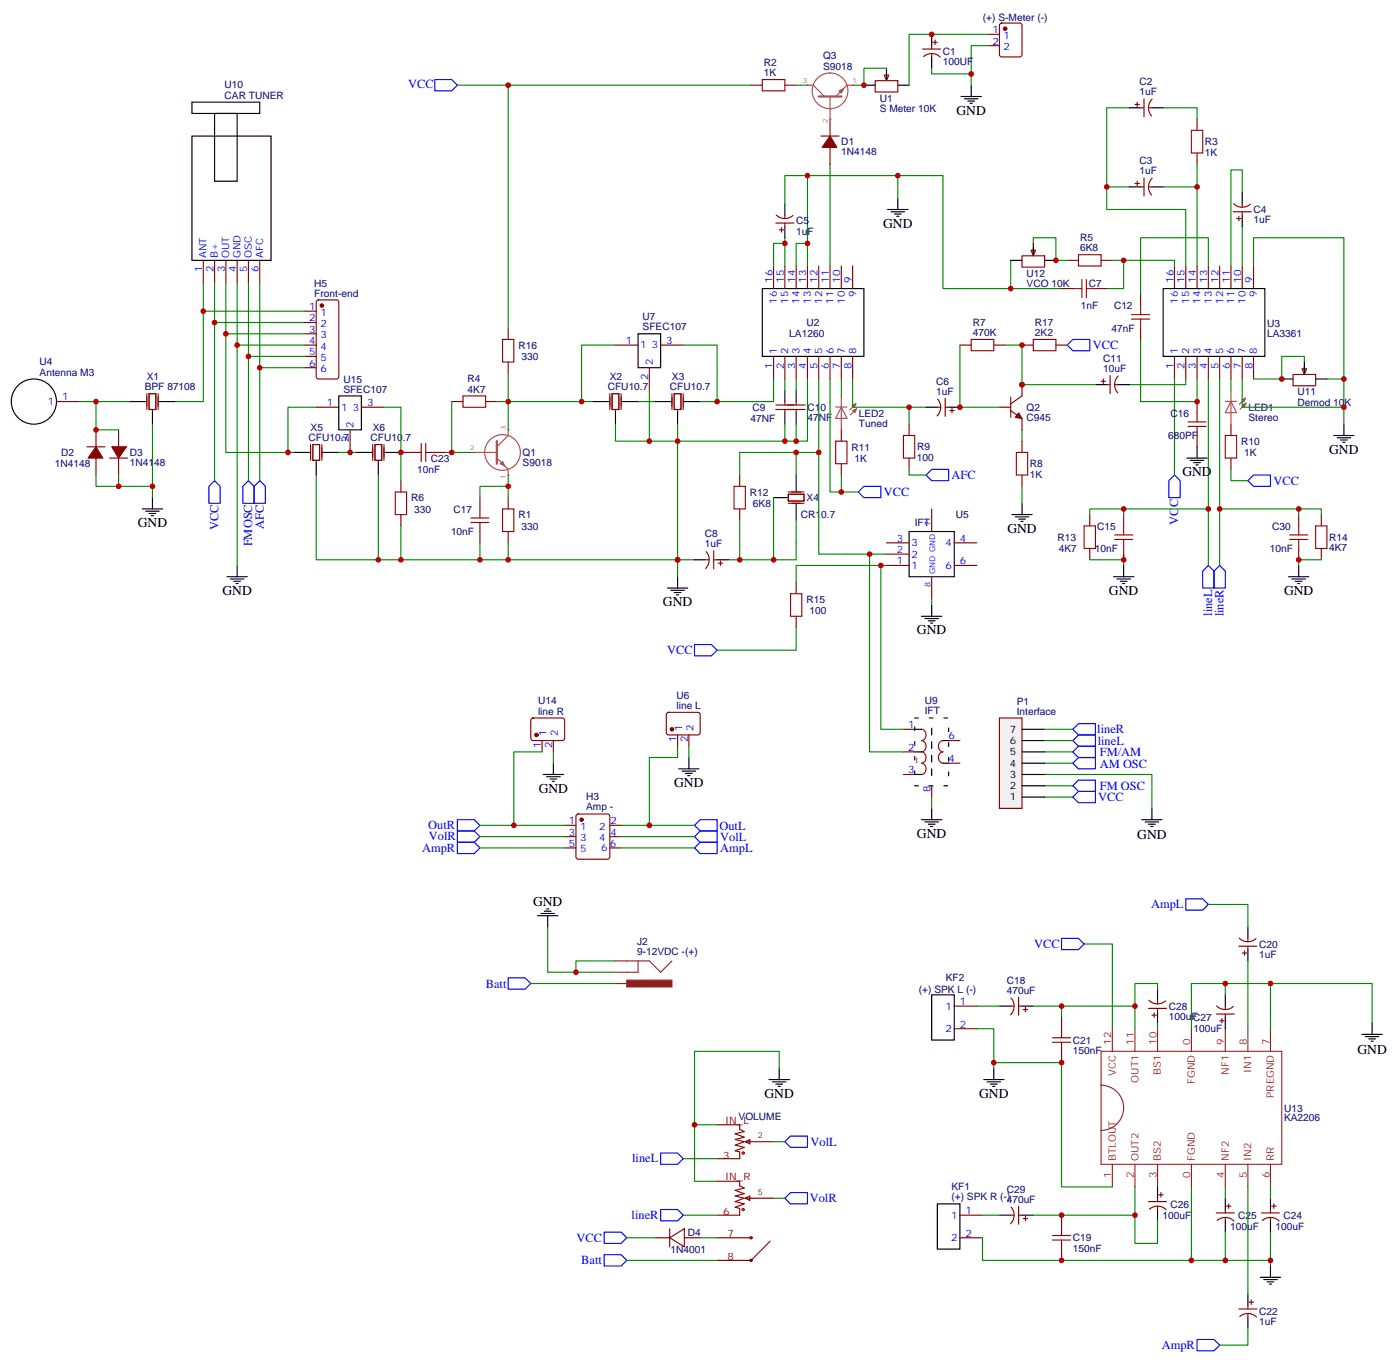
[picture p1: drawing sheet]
<svg xmlns="http://www.w3.org/2000/svg" width="437mm" height="426mm" viewBox="0 0 437 426" stroke-linecap="round" stroke-linejoin="round" font-family="sans-serif">
<g fill="none" stroke="#870000" stroke-width=".35">
<path d="M288.2 15.3h5.7M288.5 17.7a3.8 3.8 0 0 1 5.2 .2M291 14.3v1M291 16.7v1.1M291.4 13.2h1.4M292.1 12.5v1.4M308.7 10.7h3.5M308.7 14.3h3.5M312.4 7.4l.5-.2h5.7l.6 .4 .1 9.5-.5 .6-5.9 .1-.6-.5-.1-9.4zM234.6 26.6h3.5M245.2 26.6h3.5M259.3 37.2v5.3"/>
<path d="M373.9 37.2v3.5M256.5 42.5h5.6M259.3 46v5.3M373.9 47.8v3.5M63.5 81.3v7M67 81.3v7M70.6 81.3v7M74.1 81.3v7M77.6 81.3v7M81.1 81.3v7M95.2 97.2h3.6M99 93.8l.5-.2h5.6l.7 .5v23.5l-.4 .7h-5.9l-.7-.4v-23.6z"/>
<path d="M241.7 83v7.1M245.2 83v7.1M248.7 83v7.1M252.2 83v7.1M255.8 83v7.1M259.3 83v7.1M262.8 83v7.1M266.3 83v7.1M333.4 81.3h3.5M344 81.3h3.5M366.9 83v7.1M370.4 83v7.1"/>
<path d="M373.9 83v7.1M377.5 83v7.1M381 83v7.1M384.5 83v7.1M388.1 83v7.1M391.6 83v7.1M95.2 107.7h3.6M95.2 100.7h3.6M95.2 104.2h3.6M95.2 111.3h3.6M95.2 114.8h3.6M192.3 107.7h7"/>
<path d="M202.8 114.8v7M206.4 107.7h7M241.7 111.3v7M245.2 111.3v7M248.7 111.3v7M252.2 111.3v7M255.8 111.3v7M259.3 111.3v7M262.8 111.3v7M266.3 111.3v7M366.9 111.3v7M370.4 111.3v7"/>
<path d="M373.9 111.3v7M377.5 111.3v7M381 111.3v7M384.5 111.3v7M388.1 111.3v7M391.6 111.3v7M17.6 125.4h7.1M27.2 139.5h5.6M30 134.2v5.3M37 134.2v5.3M242.4 127.8h9.1M242.4 126.4h9.1"/>
<path d="M245.2 125.4v1M245.2 127.8v1.1M248.7 125.4v1M248.7 127.8v1.1M262.8 134.2v3.5M284 132.4v3.6M384.5 132.4v3.6M30 143v5.3M34.2 143h5.7M37 143v5.3M231.1 148.3v3.5M231.1 158.9v3.5"/>
<path d="M262.8 144.8v3.5M284 143v3.5M291 158.9v7M384.5 143v3.5M276.9 176.5h7.1M276.9 169.5h7.1M276.9 173h7.1M298.1 176.5h7.1M298.1 169.5h7.1M340.4 160.7v3.5M340.4 171.2v3.6M412.7 160.7v3.5"/>
<path d="M412.7 171.2v3.6M248.7 181.8v3.5M248.7 192.4v3.5M291 180.1v7M282.2 234.7h3.6M282.2 227.7h3.6M296.3 238.3h3.6M296.3 231.2h3.6M282.2 241.8h3.6M291 245.3v3.5M298.1 314.1h7.1M298.1 321.2h7.1"/>
<path d="M224 351.2h7.1v1.4l1.4 .7-2.8 .7 2.8 1-2.8 .7 2.8 .7-2.8 1.1 2.8 .7-2.8 1.1 1.4 .3v2.1h-7.1M232.8 356.4l1.4-.7v1.5zM232.8 356.4h8.9M224 368.8h7.1v1.4l1.4 .7-2.8 .7 2.8 1.1-2.8 .7 2.8 .7-2.8 1 2.8 .7-2.8 1.1 1.4 .4v2.1h-7.1M232.8 374.1l1.4-.7v1.4zM232.8 374.1h8.9M299.9 379.4h7M204.6 386.4h4.6M209.2 386.4l4.6-2.8v5.7zM209.2 383.6v5.7M213.8 386.4h4.9M224 386.4h10.6"/>
<path d="M240.6 387.5l-6 6h-10.6M299.9 386.4h7"/>
<circle cx="234.6" cy="393.5" r=".35"/>
<circle cx="234.6" cy="386.4" r=".35"/>
</g>
<g fill="none" stroke="#000" stroke-width=".35">
<path d="M291 10.7v3.6M291 17.8v3.5M60 31.9h21.1v3.5h-21.1zM67 35.4h7.1v21.2h-7.1zM300.2 30.1h6.4M301.3 30.8h4.2M302.3 31.5h2.1M303 32.2h.7M303.4 26.6v3.5M60 42.5h24.7v38.8h-24.7zM277.3 65.4h6.3M278.3 66.1h4.3"/>
<path d="M279.4 66.8h2.1M280.1 67.5h.7M280.5 61.9v3.5M238.1 90.1h31.8v21.2h-31.8zM363.4 90.1h31.7v21.2h-31.7zM199.3 104.2h7.1v10.6h-7.1zM40.6 125.4h5.3M47.6 128.2v4.2M49.4 125.4h5.3M185.2 125.4h5.3M192.3 128.2v4.2M194 125.4h5.3"/>
<path d="M204.6 125.4h5.3M211.7 128.2v4.2M213.4 125.4h5.3M245.2 121.8v3.6M245.2 128.9v3.5M248.7 121.8v3.6M248.7 128.9v3.5M416.6 136h6.4M417.7 136.7h4.2M418.7 137.4h2.2M419.5 138.1h.7M419.8 132.4v3.6"/>
<path d="M44.4 158.9h6.4M45.5 159.6h4.2M47.6 155.4v3.5M241.7 155.4h4.2M248.7 148.3v5.3M248.7 157.1v5.3M46.6 160.3h2.1M47.3 161h.7M74.1 176.5v3.6M284 165.9h14.1v14.2h-14.1zM351 176.5v3.6M405.7 176.5v3.6"/>
<path d="M70.9 180.1h6.4M72 180.8h4.2M73 181.5h2.1M73.7 182.2h.7M208.5 183.6h6.3M209.5 184.3h4.3M210.6 185h2.1M211.3 185.7h.7M211.7 180.1v3.5M287.9 192.4h6.3M288.9 193.1h4.3M290 193.8h2.1"/>
<path d="M290.7 194.5h.7M291 188.9v3.5M347.8 180.1h6.4M348.9 180.8h4.2M350 181.5h2.1M350.7 182.2h.7M402.5 180.1h6.4M403.6 180.8h4.2M404.6 181.5h2.2M405.3 182.2h.7M285.8 227.7h2.1M285.8 234.7h2.1"/>
<path d="M294.6 231.2h1.7M294.6 238.3h1.7M285.8 241.8h2.1M287.9 255.9h6.3M288.9 256.6h4.3M290 257.3h2.1M290.7 258h.7M291 252.4v3.5M356.7 255.9h6.3M357.7 256.6h4.2M358.8 257.3h2.1M359.5 258h.7"/>
<path d="M359.8 252.4v3.5M167.9 285.9h6.4M169 285.2h4.2M170 284.5h2.2M170.7 283.8h.7M171.1 285.9v3.5M291 310.6h7.1v14.1h-7.1zM240.2 337h6.4M241.3 337.7h4.2M242.4 338.5h2.1M243.1 339.2h.7M243.4 333.5v3.5"/>
<path d="M292.8 375.8h7.1v14.2h-7.1z"/>
<circle cx="10.6" cy="125.4" r="7.1"/>
</g>
<g fill="none" stroke="#00f" stroke-width=".35">
<path d="M135.8 24.8h5.3l1.8 1.8-1.8 1.8h-5.3zM65.3 151.8l1.7-1.7 1.8 1.7v5.3h-3.5zM77.6 150.1l1.8 1.7v5.3h-3.6v-5.3zM79.4 151.8l1.7-1.7 1.8 1.7v5.3h-3.5zM268.1 153.6l1.8-1.8h5.3v3.6h-5.3zM289.3 148.3l1.7-1.8h5.3v3.6h-5.3zM366.9 148.3l1.8 1.8v5.3h-3.6v-5.3zM389.8 150.1l1.8-1.8h5.3v3.5h-5.3zM377.5 176.5l1.7 1.8v5.3h-3.5v-5.3zM381 176.5l1.8 1.8v5.3h-3.6v-5.3zM217 201.2h5.2l1.8 1.8-1.8 1.8h-5.2zM335.1 238.3l1.8-1.8h5.3v3.5h-5.3z"/>
<path d="M335.1 234.7l1.8-1.7h5.3v3.5h-5.3zM335.1 248.8l1.8-1.7h5.3v3.5h-5.3zM335.1 245.3l1.8-1.7h5.3v3.5h-5.3zM158.7 305.3h5.3l1.8 1.8-1.8 1.7h-5.3zM206.4 360h5.3l1.7 1.7-1.7 1.8h-5.3zM245.2 356.4l1.7-1.7h5.3v3.5h-5.3zM206.4 377.6h5.3l1.7 1.8-1.7 1.7h-5.3zM246.9 372.3h5.3v3.5h-5.3l-1.7-1.7zM188.7 391.7h5.3l1.8 1.8-1.8 1.8h-5.3zM188.7 384.7h5.3l1.8 1.7-1.8 1.8h-5.3z"/>
</g>
<g fill="none" stroke="#a10000" stroke-width=".35">
<path d="M238.1 24.8h7.1v3.6h-7.1zM372.2 40.7h3.5v7.1h-3.5zM336.9 79.5h7.1v3.5h-7.1zM261.1 137.7h3.5v7.1h-3.5zM282.2 136h3.6v7h-3.6zM382.8 136h3.5v7h-3.5zM229.3 151.8h3.5v7.1h-3.5zM338.7 164.2h3.5v7h-3.5zM411 164.2h3.5v7h-3.5zM246.9 185.3h3.6v7.1h-3.6zM287.9 227.7a1.81 1.81 0 0 1 1.4 1.7 1.81 1.81 0 0 1-1.4 1.8 1.81 1.81 0 0 1 1.4 1.8 1.81 1.81 0 0 1-1.4 1.7 1.81 1.81 0 0 1 1.4 1.8 1.81 1.81 0 0 1-1.4 1.8 1.81 1.81 0 0 1 1.4 1.7 1.81 1.81 0 0 1-1.4 1.8M294.6 231.2a1.81 1.81 0 0 0-1.4 1.8 1.81 1.81 0 0 0 1.4 1.7 1.81 1.81 0 0 0-1.4 1.8 1.81 1.81 0 0 0 1.4 1.8"/>
<circle cx="232.1" cy="360" r=".35"/>
<circle cx="232.1" cy="377.6" r=".35"/>
</g>
<g fill="none" stroke="#008700" stroke-width=".35">
<path d="M308.7 14.3h-5.3v12.3M142.9 26.6h91.7M291 21.3v1.8h12.4M352.8 33.7h-7.1v24.6h7.1M363.4 33.7h10.5v3.5M252.2 54.8v28.2M259.3 51.3v31.7M280.5 54.8h14.1v35.3h37M345.7 58.3v7.1h24.7v17.6M363.4 58.3h10.5v24.7M373.9 51.3v7M245.2 76h-3.5v7"/>
<path d="M245.2 74.2v8.8M252.2 76h-3.5v7M280.5 61.9v-7.1h-35.3v8.8M322.8 76v-1.8h7v7.1h3.6M388.1 60.1v-7h-3.6v29.9M388.1 70.7v12.3M63.5 88.3v37.1h-8.8M67 88.3v12.4M315.7 81.3v8.8M347.5 81.3h19.4v1.7M351 81.3v8.8h-5.3M377.5 83v-8.8h-21.2v17.7"/>
<path d="M391.6 83v-8.8h28.2v52.9M95.2 100.7h-28.2v49.4M192.3 107.7h-10.6v17.7h3.5M213.4 107.7h10.6v17.7M241.7 118.3v7.1h-23M245.2 118.3v3.5M248.7 118.3v3.5M252.2 118.3v19.4h-3.5M255.8 118.3v54.7h21.1M259.3 118.3v35.3h8.8M262.8 118.3v5.3M266.3 118.3v8.8h23"/>
<path d="M356.3 106v19.4h17.6v-7.1M366.9 118.3v30M370.4 118.3v1.8h-17.6M377.5 118.3v58.2M381 118.3v58.2M384.5 118.3v3.5M388.1 118.3v8.8h31.7v5.3M407.5 113v-1.7h-7.1v7h-8.8M414.5 118.3h5.3M24.7 125.4h15.9M30 125.4v8.8h7M47.6 132.4v23"/>
<path d="M192.3 132.4v5.3h56.4v-5.3M199.3 125.4h5.3M202.8 121.8v15.9M211.7 132.4v47.7M245.2 132.4v5.3M284 127.1v5.3M30 148.3v3.5h17.6M37 148.3v3.5M248.7 141.3v7M255.8 141.3h-24.7v7M284 146.5v1.8h5.3M377.5 158.9h-37.1v1.8"/>
<path d="M381 158.9h31.7v1.8M384.5 146.5v3.6h5.3M211.7 174.8h5.3M227.5 174.8h3.6M231.1 162.4v12.4h17.6v-12.4M276.9 176.5h-28.2v5.3M340.4 174.8h10.6M351 173v3.5M412.7 174.8h-7v1.7M248.7 195.9v7.1h-24.7M291 187.1v1.8M326.3 238.3h8.8"/>
<path d="M326.3 234.7h8.8M291 248.8v3.6M326.3 241.8h33.5v10.6M326.3 248.8h8.8M326.3 245.3h8.8M171.1 289.4v14.1h21.2M165.8 307.1h26.5M192.3 300h-12.4v3.5M241.7 356.4h3.5M241.7 374.1h3.5M195.8 393.5h28.2"/>
</g>
<path d="M45.9 122.9v4.9M46.6 122.9h2.1v4.9h-2.1zM49.4 122.9v4.9M190.5 122.9v4.9M191.2 122.9h2.1v4.9h-2.1zM194 122.9v4.9M209.9 122.9v4.9M210.6 122.9h2.1v4.9h-2.1zM213.4 122.9v4.9M246.2 154.3h5v2.1h-5zM246.2 153.6h5M246.2 157.1h5" fill="none" stroke="#871200" stroke-width=".35"/>
<path d="M261.1 127.1h3.5M262.8 127.1l1.8 3.5h-3.5zM262.8 123.6v7M262.8 130.7v3.5M267.4 126l-1.9 2M267.6 127.6l-2 2M382.8 125.3h3.5M384.5 125.3l1.8 3.5h-3.5zM384.5 121.8v7M384.5 129v3.4M389.1 124.3l-1.9 1.9M389.3 125.8l-2 2" fill="none" stroke="#a64a4a" stroke-width=".35"/>
<g fill="#a64a4a" stroke="#a64a4a" stroke-width=".31">
<path d="M266.3 128.1l1.3-.5-.5 1.2z"/>
<path d="M266.2 126.6l1.2-.6-.5 1.3z"/>
<path d="M388.1 126.4l1.2-.6-.5 1.3z"/>
<path d="M387.9 124.8l1.2-.5-.5 1.2z"/>
</g>
<g fill="#870000" stroke="#870000" stroke-width=".35">
<path d="M259.3 42.5l2.1 3.5h-4.6z"/>
<path d="M30 139.5l2.1 3.5h-4.6z"/>
<path d="M34.9 139.5h4.6l-2.5 3.5z"/>
<circle cx="314" cy="9" r=".53"/>
<circle cx="100.5" cy="95.4" r=".53"/>
</g>
<path d="M192.3 300h10.5l3.6 3.5 3.5-3.5M192.3 307.1h3.5M199.3 300v3.5h-7" fill="none" stroke="#8c2424" stroke-width=".35"/>
<path d="M195.8 306h14.1v2.1h-14.1z" fill="#8c2424" stroke="#8c2424" stroke-width=".35"/>
<path d="M291 227.3v15.9" fill="none" stroke="#000" stroke-width=".35" stroke-dasharray="2.1 2.1"/>
<path d="M285.8 224.2h10.5v21.1h-10.5z" fill="none" stroke="#000" stroke-width=".35" stroke-dasharray="1.1 3.5"/>
<path d="M276.2 23.4h1.4l-.7 1.8z" fill="#f0f0f0" stroke="#870000" stroke-width=".35"/>
<path d="M273.4 25.2h7.1v3.5h-7.1zM276.9 22.7v1.8" fill="none" stroke="#870000" stroke-width=".35"/>
<path d="M269.9 26.6h3.5M276.9 21.3v3.5M280.5 26.6h3.5" fill="none" stroke="#000" stroke-width=".35"/>
<path d="M308.7 10.7h-24.7v15.9M276.9 21.3h-7v5.3h-3.6" fill="none" stroke="#008700" stroke-width=".35"/>
<path d="M406.8 115.1h1.4l-.7 1.8z" fill="#f0f0f0" stroke="#870000" stroke-width=".35"/>
<path d="M403.9 116.9h7.1v3.5h-7.1zM407.5 114.4v1.8" fill="none" stroke="#870000" stroke-width=".35"/>
<path d="M400.4 118.3h3.5M407.5 113v3.6M411 118.3h3.5" fill="none" stroke="#000" stroke-width=".35"/>
<path d="M322.1 78.1h1.4l-.7 1.8z" fill="#f0f0f0" stroke="#870000" stroke-width=".35"/>
<path d="M319.3 79.9h7v3.5h-7zM322.8 77.4v1.8" fill="none" stroke="#870000" stroke-width=".35"/>
<path d="M322.8 76v3.5M315.7 81.3h3.6M326.3 81.3h3.5" fill="none" stroke="#000" stroke-width=".35"/>
<path d="M255.8 30.1h7" fill="none" stroke="#a64a4a" stroke-width=".71"/>
<g fill="none" stroke="#a64a4a" stroke-width=".35">
<path d="M252.2 26.6h1.8l3.5 3.5M259.3 30.1v7.1M266.3 26.6h-1.7l-3.5 3.5"/>
<circle cx="259.3" cy="28.4" r="5.6"/>
</g>
<g fill="#a64a4a">
<circle cx="259.3" cy="37.2" r=".18"/>
<circle cx="266.3" cy="26.6" r=".18"/>
<circle cx="252.2" cy="26.6" r=".18"/>
</g>
<path d="M262.1 28.4l1.4-.7-.7 1.4z" fill="#a64a4a" stroke="#a64a4a" stroke-width=".35"/>
<g fill="none" stroke="#008700" stroke-width=".35">
<path d="M248.7 26.6h3.5M77.6 88.3v61.8M81.1 88.3v61.8M351 158.9v1.8M405.7 158.9v1.8M169.3 234.7h-8.8v23M172.9 234.7v3.6M211.7 233v3.5h-8.9v21.2h14.2M215.2 233v3.5M149.9 257.7h26.5M194 257.7h8.8M149.9 261.2h26.5"/>
<path d="M149.9 264.7h26.5M194 261.2h23M194 264.7h23M338.7 294.7h8.8v26.5M377.5 282.4h12.3v7M305.2 314.1h7M322.8 314.1h31.7M331.6 314.1v3.5M361.6 308.8v-1.7h-7.1v14.1M361.6 319.4v1.8M382.8 307.1v3.5M389.8 300v21.2"/>
<path d="M396.9 307.1h-24.7v14.1M428.6 319.4v-12.3h-31.7v14.1M305.2 321.2h5.2v12.3M310.4 331.8h21.2v38.8h15.9M306.9 379.4h5.3M322.8 379.4h31.7M354.5 370.6v17.6h7.1v-7.1M372.2 370.6v22.9h24.7M382.8 370.6v3.5M389.8 370.6v33.5M396.9 370.6v3.5M195.8 386.4h8.8"/>
<path d="M218.7 386.4h5.3M306.9 386.4v7.1h65.3M382.8 384.7v8.8M396.9 384.7v10.6M389.8 414.7v5.2h-8.8"/>
</g>
<g fill="none" stroke="#8c2424" stroke-width=".35">
<path d="M344 338.8a7.1 7.1 0 0 1 7 7.1 7.1 7.1 0 0 1-7 7M344 328.2h56.4v35.3h-56.4zM347.5 321.2v7M354.5 321.2v7M361.6 321.2v7M372.2 321.2v7M382.8 321.2v7M389.8 321.2v7M396.9 321.2v7M347.5 363.5v7.1M354.5 363.5v7.1M361.6 363.5v7.1"/>
<path d="M372.2 363.5v7.1M382.8 363.5v7.1M389.8 363.5v7.1M396.9 363.5v7.1"/>
</g>
<g fill="none" stroke="#000" stroke-width=".35">
<path d="M352.8 33.7h3.5M359.8 33.7h3.6M352.8 58.3h3.5M359.8 58.3h3.6M245.2 63.6v3.6M245.2 70.7v3.5M388.1 60.1v3.5M388.1 67.2v3.5M373.9 139.5v3.5M370.8 143h6.3M371.8 143.7h4.3M372.9 144.4h2.1"/>
<path d="M373.6 145.1h.7M172.9 238.3v3.5M215.2 236.5v3.5M169.7 241.8h6.3M170.7 242.5h4.3M171.8 243.2h2.1M172.5 243.9h.7M212 240h6.4M213.1 240.7h4.2M214.1 241.4h2.2M214.8 242.1h.7M389.8 289.4v3.5"/>
<path d="M389.8 296.5v3.5M312.2 314.1h3.5M319.3 314.1h3.5M361.6 308.8v3.5M361.6 315.9v3.5M382.8 310.6v3.5M382.8 317.6v3.6M428.6 319.4v3.5M307.3 337h6.3M308.3 337.7h4.3M309.4 338.5h2.1M310.1 339.2h.7"/>
<path d="M310.4 333.5v3.5M425.4 322.9h6.4M426.5 323.6h4.2M427.6 324.3h2.1M428.3 325h.7M312.2 379.4h3.5M319.3 379.4h3.5M361.6 370.6v3.5M361.6 377.6v3.5M382.8 374.1v3.5M396.9 374.1v3.5M382.8 381.1v3.6"/>
<path d="M393.7 398.8h6.3M394.8 399.5h4.2M396.9 381.1v3.6M396.9 395.3v3.5M389.8 404.1v3.5M389.8 411.1v3.6M395.8 400.2h2.1M396.5 400.9h.7"/>
</g>
<path d="M142.9 255.9h5.3l1.7 1.8-1.7 1.7h-5.3zM142.9 259.4h5.3l1.7 1.8-1.7 1.8h-5.3zM217 257.7l1.7-1.8h5.3v3.5h-5.3zM218.7 259.4h5.3v3.6h-5.3l-1.7-1.8zM142.9 263h5.3l1.7 1.7-1.7 1.8h-5.3zM217 264.7l1.7-1.7h5.3v3.5h-5.3zM331.6 292.9h5.3l1.8 1.8-1.8 1.8h-5.3zM370.4 280.6h5.3l1.8 1.8-1.8 1.7h-5.3zM373.9 418.2h5.3l1.8 1.7-1.8 1.8h-5.3z" fill="none" stroke="#00f" stroke-width=".35"/>
<g fill="none" stroke="#870000" stroke-width=".35">
<path d="M354.5 32.6h1.5M355.2 31.9v1.4M356.3 33.7h1.1M357.4 30.8v5.7M358.8 33.7h1M359.9 30.9a3.8 3.8 0 0 0-.2 5.3M354.5 57.3h1.5M355.2 56.6v1.4M356.3 58.3h1.1M357.4 55.5v5.7M358.8 58.3h1M359.9 55.6a3.8 3.8 0 0 0-.2 5.3"/>
<path d="M242.4 69.6h5.6M242.5 67.1a3.8 3.8 0 0 0 5.2 .2M243.4 71.8h1.4M244.1 71v1.5M245.2 67.2v1M245.2 69.6v1.1M385.2 66.1h5.7M385.3 63.6a3.8 3.8 0 0 0 5.3 .1M386.3 68.2h1.4M387 67.5v1.4M388.1 63.6v1.1M388.1 66.1v1.1"/>
<path d="M331.6 90.1h3.5M342.2 90.1h3.5M356.3 91.9v3.5M356.3 102.4v3.6M373.9 125.4v3.5M373.9 136v3.5M351 160.7v3.5M351 171.2v3.6M405.7 160.7v3.5M405.7 171.2v3.6M166 224.4l.5-.2h9.5l.4 .7-.1 5.9-.6 .4-9.5-.1-.4-.6v-5.6zM169.3 231.2v3.5"/>
<path d="M172.9 231.2v3.5M208.4 222.6l.4-.2h9.5l.4 .7v5.9l-.7 .4h-9.4l-.5-.7v-5.6zM211.7 229.4v3.6M215.2 229.4v3.6M176.4 257.7h3.5M180.2 254.3l.4-.2h9.2l.5 .2 .2 .5v12.7l-.2 .5-.5 .3h-9.2l-.5-.3-.2-.5v-12.7zM190.5 257.7h3.5M176.4 264.7h3.5M176.4 261.2h3.5M190.5 264.7h3.5M190.5 261.2h3.5M387 295.4h5.6"/>
<path d="M387.1 292.9a3.8 3.8 0 0 0 5.3 .1M388.1 297.5h1.4M388.8 296.8v1.4M389.8 292.9v1.1M389.8 295.4v1.1M315.7 314.1h1.1M315.8 311.6a3.8 3.8 0 0 1-.1 5.2M318.2 311.3v5.6M318.2 314.1h1.1M319.6 315.2h1.4M320.3 314.5v1.4M331.6 317.6v3.6"/>
<path d="M358.8 314.8h5.6M358.9 312.3a3.8 3.8 0 0 0 5.2 .1M359.8 316.9h1.4M360.5 316.2v1.4M361.6 312.3v1.1M361.6 314.8v1.1M379.9 316.6h5.7M380.1 314a3.8 3.8 0 0 0 5.2 .2M381 318.7h1.4M381.7 318v1.4M382.8 314.1v1.1M382.8 316.6v1"/>
<path d="M331.6 328.2v3.6M315.7 379.4h1.1M315.8 376.8a3.8 3.8 0 0 1-.1 5.3M318.2 376.6v5.6M318.2 379.4h1.1M320.3 379.7v1.4M331.6 379.4v3.5M358.8 375.1h5.6M359.1 377.5a3.8 3.8 0 0 1 5.2 .2M361.6 374.1v1M361.6 376.6v1M361.9 373h1.5"/>
<path d="M362.7 372.3v1.4M379.9 378.7h5.7M382.8 377.6v1.1M383.1 376.6h1.4M383.8 375.8v1.5M394.1 378.7h5.6M396.9 377.6v1.1M397.2 376.6h1.4M397.9 375.8v1.5M319.6 380.4h1.4M331.6 390v3.5M380.2 381.1a3.8 3.8 0 0 1 5.3 .1"/>
<path d="M382.8 380.1v1M394.3 381.1a3.8 3.8 0 0 1 5.3 .1M396.9 380.1v1M387 408.7h5.6M387.3 411a3.8 3.8 0 0 1 5.2 .2M389.8 407.6v1.1M389.8 410.1v1M390.2 406.5h1.4M390.9 405.8v1.4"/>
</g>
<g fill="none" stroke="#a10000" stroke-width=".35">
<path d="M335.1 90.1h2.9M338 87.3v5.6M339.4 87.3v5.6M339.4 90.1h2.8M353.5 99.6h5.6M353.5 98.2h5.6M356.3 95.4v2.8M356.3 99.6v2.8M371.1 133.1h5.7M371.1 131.7h5.7M373.9 128.9v2.8M373.9 133.1v2.9"/>
<path d="M348.2 168.4h5.6M348.2 167h5.6M351 164.2v2.8M351 168.4v2.8M402.9 168.4h5.6M402.9 167h5.6M405.7 164.2v2.8M405.7 168.4v2.8M328.8 325.4h5.6M328.8 324h5.6M331.6 321.2v2.8M331.6 325.4v2.8"/>
<path d="M328.8 387.1h5.6M328.8 385.7h5.6M331.6 382.9v2.8M331.6 387.1v2.9"/>
</g>
<g fill="#870000" stroke="#870000" stroke-width=".35">
<circle cx="181.7" cy="255.9" r=".53"/>
<circle cx="209.9" cy="227.7" r=".53"/>
<circle cx="167.6" cy="229.4" r=".53"/>
</g>
<path d="M155.2 137.7v7.1" fill="none" stroke="#a64a4a" stroke-width=".71"/>
<g fill="none" stroke="#a64a4a" stroke-width=".35">
<path d="M158.7 134.2v1.8l-3.5 3.5M148.2 141.3h7M155.2 143l3.5 3.5v1.8"/>
<circle cx="157" cy="141.3" r="5.6"/>
</g>
<g fill="#a64a4a">
<circle cx="148.2" cy="141.3" r=".18"/>
<circle cx="158.7" cy="148.3" r=".18"/>
<circle cx="158.8" cy="134.2" r=".18"/>
</g>
<path d="M156.3 144.8l.7-.7 .7 1.4z" fill="#a64a4a" stroke="#a64a4a" stroke-width=".35"/>
<g fill="none" stroke="#870000" stroke-width=".35">
<path d="M158.7 102.4v3.6M158.7 113v3.6M299.9 107.7h3.5M310.4 107.7h3.6M319.3 107.7h3.5M329.8 107.7h3.6M344 119h1.4M344.7 118.3v1.4M346.8 117.3v5.6M349.3 117.4a3.8 3.8 0 0 0-.1 5.2M141.1 125.4h3.5M151.7 125.4h3.5"/>
<path d="M292.8 127.1h1.1M292.9 124.6a3.8 3.8 0 0 1-.2 5.2M295.3 127.1h1M295.3 124.3v5.7M296.7 128.2h1.4M297.4 127.5v1.4M312.2 127.1h3.5M315.7 128.2l3.6 2.5v3.5M315.7 124v6.3M319.3 120.1v3.5l-3.6 2.5M319.3 137.7v3.6M345.7 120.1h1.1"/>
<path d="M348.2 120.1h1M125.2 141.3h3.6M125.2 150.1v3.5M135.8 141.3h3.5M149.9 155.4v3.5M158.7 155.4v3.5M319.3 148.3v3.5M125.2 160.7v3.5M149.9 165.9v3.6M158.7 165.9v3.6M220.5 174.8h1M220.6 172.2a3.8 3.8 0 0 1-.2 5.3"/>
<path d="M223 171.9v5.7M223 174.8h1M224.4 175.8h1.4M225.1 175.1v1.4"/>
</g>
<g fill="none" stroke="#000" stroke-width=".35">
<path d="M289.3 127.1h3.5M296.3 127.1h3.6M342.2 120.1h3.5M349.2 120.1h3.6M91.7 141.3h5.3M98.8 144.1v4.2M100.5 141.3h5.3M111.1 141.3h5.3M118.2 144.1v4.2M119.9 141.3h5.3M319.3 157.1v3.6M217 174.8h3.5"/>
<path d="M224 174.8h3.5M316.1 160.7h6.3M317.1 161.4h4.3M318.2 162.1h2.1M318.9 162.8h.7"/>
</g>
<g fill="none" stroke="#a10000" stroke-width=".35">
<path d="M157 106h3.5v7h-3.5zM303.4 106h7v3.5h-7zM322.8 106h7v3.5h-7zM131.6 138.4v5.7M133 138.4v5.7M144.6 123.6h7.1v3.5h-7.1zM123.5 153.6h3.5v7.1h-3.5zM128.8 141.3h2.8M133 141.3h2.8M149.9 158.9v2.8M157 158.9h3.5v7h-3.5zM317.5 141.3h3.5v7h-3.5z"/>
<path d="M147.1 163.1h5.7M147.1 161.7h5.7M149.9 163.1v2.8"/>
</g>
<path d="M97 138.8v4.9M97.7 138.8h2.1v4.9h-2.1zM100.5 138.8v4.9M116.4 138.8v4.9M117.1 138.8h2.1v4.9h-2.1zM119.9 138.8v4.9" fill="none" stroke="#871200" stroke-width=".35"/>
<g fill="none" stroke="#008700" stroke-width=".35">
<path d="M158.7 26.6v75.8M63.5 97.2h31.7M70.6 88.3v53h21.1M74.1 88.3v88.2M70.6 104.2h24.6M74.1 107.7h21.1M77.6 111.3h17.6M81.1 114.8h14.1M158.7 116.6v8.8h23M299.9 107.7v19.4h12.3M314 107.7h5.3v12.4h22.9M141.1 125.4v15.9"/>
<path d="M155.2 125.4h3.5v8.8M319.3 134.2v3.5M98.8 148.3v26.5h19.4M105.8 141.3h5.3M118.2 148.3v26.5h7M125.2 141.3v8.8M139.3 141.3h8.9M158.7 151.8h-8.8v3.6M158.7 148.3v7.1M241.7 155.4v19.4M262.8 148.3v5.3M319.3 151.8v5.3"/>
<path d="M125.2 164.2v10.6h86.5M149.9 169.5v5.3M158.7 169.5v5.3M271.6 173v61.7h10.6M275.2 176.5v51.2h7"/>
</g>
<path d="M318.2 128.9l1.1 1.8-2.2-.4z" fill="#870000" stroke="#870000" stroke-width=".35"/>
<path d="M333.4 107.7l1.7-1.7h5.3v3.5h-5.3z" fill="none" stroke="#00f" stroke-width=".35"/>
<path d="M312.2 224.2h7.1v28.2h-7.1z" fill="#f0f0f0" stroke="#870000" stroke-width=".35"/>
<path d="M105.8 123.6h7.1v10.6h-7.1zM319.3 238.3h7M319.3 234.7h7M319.3 231.2h7M319.3 227.7h7M319.3 248.8h7M319.3 245.3h7M319.3 241.8h7" fill="none" stroke="#000" stroke-width=".35"/>
<path d="M335.1 231.2l1.8-1.8h5.3v3.6h-5.3zM335.1 227.7l1.8-1.8h5.3v3.5h-5.3z" fill="none" stroke="#00f" stroke-width=".35"/>
<path d="M98.8 127.1h-8.8v14.2M119.9 127.1h5.3v14.2M326.3 227.7h8.8M326.3 231.2h8.8M243.4 333.5v-5.3h-26.4v40.6h7M217 351.2h7M213.4 361.7h10.6M213.4 379.4h10.6" fill="none" stroke="#008700" stroke-width=".35"/>
<path d="M98.8 127.1h7M109.4 134.2v7.1M112.9 127.1h7" fill="none" stroke="#870000" stroke-width=".35"/>
<g fill="#c00">
<circle cx="211.7" cy="137.7" r=".88"/>
<circle cx="245.2" cy="137.7" r=".88"/>
<circle cx="245.2" cy="76" r=".88"/>
<circle cx="252.2" cy="54.8" r=".88"/>
<circle cx="252.2" cy="76" r=".88"/>
<circle cx="211.7" cy="174.8" r=".88"/>
<circle cx="248.7" cy="137.7" r=".88"/>
<circle cx="381" cy="158.9" r=".88"/>
<circle cx="377.5" cy="158.9" r=".88"/>
<circle cx="373.9" cy="58.3" r=".88"/>
<circle cx="345.7" cy="58.3" r=".88"/>
<circle cx="351" cy="81.3" r=".88"/>
<circle cx="231.1" cy="174.8" r=".88"/>
<circle cx="419.8" cy="118.3" r=".88"/>
<circle cx="30" cy="125.4" r=".88"/>
<circle cx="30" cy="134.2" r=".88"/>
<circle cx="47.6" cy="151.8" r=".88"/>
<circle cx="37" cy="151.8" r=".88"/>
<circle cx="280.5" cy="54.8" r=".88"/>
<circle cx="315.7" cy="90.1" r=".88"/>
<circle cx="179.9" cy="303.5" r=".88"/>
<circle cx="248.7" cy="141.3" r=".88"/>
<circle cx="419.8" cy="127.1" r=".88"/>
<circle cx="224" cy="125.4" r=".88"/>
<circle cx="202.8" cy="137.7" r=".88"/>
<circle cx="303.4" cy="23.1" r=".88"/>
<circle cx="255.8" cy="141.3" r=".88"/>
<circle cx="291" cy="10.7" r=".88"/>
<circle cx="400.4" cy="118.3" r=".88"/>
<circle cx="329.8" cy="81.3" r=".88"/>
<circle cx="269.9" cy="26.6" r=".88"/>
<circle cx="396.9" cy="307.1" r=".88"/>
<circle cx="382.8" cy="307.1" r=".88"/>
<circle cx="354.5" cy="379.4" r=".88"/>
<circle cx="354.5" cy="314.1" r=".88"/>
<circle cx="331.6" cy="314.1" r=".88"/>
<circle cx="310.4" cy="331.8" r=".88"/>
<circle cx="331.6" cy="379.4" r=".88"/>
<circle cx="331.6" cy="393.5" r=".88"/>
<circle cx="396.9" cy="393.5" r=".88"/>
<circle cx="372.2" cy="393.5" r=".88"/>
<circle cx="382.8" cy="393.5" r=".88"/>
<circle cx="202.8" cy="257.7" r=".88"/>
<circle cx="160.5" cy="257.7" r=".88"/>
<circle cx="331.6" cy="331.8" r=".88"/>
<circle cx="405.7" cy="158.9" r=".88"/>
<circle cx="351" cy="174.8" r=".88"/>
<circle cx="351" cy="158.9" r=".88"/>
<circle cx="373.9" cy="125.4" r=".88"/>
<circle cx="125.2" cy="141.3" r=".88"/>
<circle cx="149.9" cy="174.8" r=".88"/>
<circle cx="158.8" cy="174.8" r=".88"/>
<circle cx="158.8" cy="151.8" r=".88"/>
<circle cx="141.1" cy="141.3" r=".88"/>
<circle cx="181.7" cy="125.4" r=".88"/>
<circle cx="158.8" cy="125.4" r=".88"/>
<circle cx="125.2" cy="174.8" r=".88"/>
<circle cx="118.2" cy="174.8" r=".88"/>
<circle cx="63.5" cy="97.2" r=".88"/>
<circle cx="67" cy="100.7" r=".88"/>
<circle cx="70.6" cy="104.2" r=".88"/>
<circle cx="74.1" cy="107.7" r=".88"/>
<circle cx="77.6" cy="111.3" r=".88"/>
<circle cx="81.1" cy="114.8" r=".88"/>
<circle cx="158.8" cy="26.6" r=".88"/>
<circle cx="262.8" cy="153.6" r=".88"/>
<circle cx="319.3" cy="120.1" r=".88"/>
<circle cx="319.3" cy="107.7" r=".88"/>
<circle cx="299.9" cy="127.1" r=".88"/>
<circle cx="284" cy="127.1" r=".88"/>
<circle cx="241.7" cy="174.8" r=".88"/>
<circle cx="271.6" cy="173" r=".88"/>
<circle cx="275.2" cy="176.5" r=".88"/>
<circle cx="405.7" cy="174.8" r=".88"/>
<circle cx="217" cy="351.2" r=".88"/>
<circle cx="109.4" cy="141.3" r=".88"/>
<circle cx="90" cy="141.3" r=".88"/>
</g>
<g font-size="4.2">
<text x="298.8" y="35.8">GND</text>
<text x="275.9" y="71">GND</text>
<text x="415.2" y="141.6">GND</text>
<text x="369.4" y="148.7">GND</text>
<text x="43" y="164.5">GND</text>
<text x="314.7" y="166.3">GND</text>
<text x="69.5" y="185.7">GND</text>
<text x="346.4" y="185.7">GND</text>
<text x="401.1" y="185.7">GND</text>
<text x="207.1" y="189.2">GND</text>
<text x="286.5" y="198">GND</text>
<text x="210.6" y="245.7">GND</text>
<text x="168.3" y="247.4">GND</text>
<text x="286.5" y="261.5">GND</text>
<text x="355.3" y="262">GND</text>
<text x="166.5" y="282.7">GND</text>
<text x="424" y="329">GND</text>
<text x="238.8" y="342.7">GND</text>
<text x="305.9" y="342.7">GND</text>
</g>
<g font-size="3.9" fill="#00f">
<text x="127.5" y="27.4">VCC</text>
<text x="341.4" y="109.1">VCC</text>
<text x="297.3" y="149.7">AFC</text>
<text x="276.1" y="154.9">VCC</text>
<text x="397.8" y="151.4">VCC</text>
<text x="68.2" y="165.6" transform="rotate(-90 68.2 165.6)">VCC</text>
<text x="82.4" y="165.1" transform="rotate(-90 82.4 165.1)">AFC</text>
<text x="368.1" y="163.8" transform="rotate(-90 368.1 163.8)">VCC</text>
<text x="78.8" y="170.6" transform="rotate(-90 78.8 170.6)">FMOSC</text>
<text x="378.7" y="192.2" transform="rotate(-90 378.7 192.2)">lineL</text>
<text x="382.2" y="192.4" transform="rotate(-90 382.2 192.4)">lineR</text>
<text x="208.4" y="204.1">VCC</text>
<text x="342.8" y="228.9">lineR</text>
<text x="342.9" y="232.5">lineL</text>
<text x="343.6" y="239.6">AM OSC</text>
<text x="343.6" y="236.1">FM/AM</text>
<text x="343.1" y="250">VCC</text>
<text x="343.6" y="246.7">FM OSC</text>
<text x="133.8" y="258.9">OutR</text>
<text x="134" y="262.4">VolR</text>
<text x="224.7" y="259">OutL</text>
<text x="225" y="262.5">VolL</text>
<text x="131.8" y="265.9">AmpR</text>
<text x="225" y="266">AmpL</text>
<text x="359.6" y="283.5">AmpL</text>
<text x="323.1" y="295.9">VCC</text>
<text x="151.8" y="308.3">Batt</text>
<text x="253.2" y="357.8">VolL</text>
<text x="197.5" y="362.9">lineL</text>
<text x="252.9" y="375.4">VolR</text>
<text x="197.3" y="380.5">lineR</text>
<text x="180.1" y="387.6">VCC</text>
<text x="181.6" y="394.7">Batt</text>
<text x="362.9" y="421.1">AmpR</text>
</g>
<g font-size="3.2" fill="#000080">
<text x="307" y="6.6">(+) S-Meter (-)</text>
<text x="294.6" y="17.2">C1</text>
<text x="238.6" y="23.8">1K</text>
<text x="238.6" y="20.6">R2</text>
<text x="257.1" y="21.7">S9018</text>
<text x="257.1" y="18.5">Q3</text>
<text x="294.6" y="20.3">100UF</text>
<text x="70.2" y="27.6">U10</text>
<text x="356" y="29.8">1uF</text>
<text x="356" y="26.6">C2</text>
<text x="70.2" y="30.8">CAR TUNER</text>
<text x="274.8" y="35">S Meter 10K</text>
<text x="274.8" y="31.7">U1</text>
<text x="262.8" y="45.4">D1</text>
<text x="376.4" y="45.3">R3</text>
<text x="262.8" y="48.4">1N4148</text>
<text x="356" y="51.3">C3</text>
<text x="376.4" y="48.6">1K</text>
<text x="356" y="54.5">1uF</text>
<text x="248.7" y="70">C5</text>
<text x="391.6" y="69.7">1uF</text>
<text x="391.6" y="66.5">C4</text>
<text x="248.7" y="73.3">1uF</text>
<text x="337.4" y="75.2">R5</text>
<text x="337.4" y="78.5">6K8</text>
<text x="98.2" y="89.5">H5</text>
<text x="320.7" y="89.6">VCO 10K</text>
<text x="320.7" y="86.4">U12</text>
<text x="340.1" y="89.5">C7</text>
<text x="98.2" y="92.6">Front-end</text>
<text x="200.7" y="100">U7</text>
<text x="251.9" y="101.7">U2</text>
<text x="303.9" y="101.7">R7</text>
<text x="323.3" y="101.7">R17</text>
<text x="337.6" y="96.5">1nF</text>
<text x="348" y="96.6">C12</text>
<text x="395.8" y="102">U3</text>
<text x="200.7" y="103.2">SFEC107</text>
<text x="246.6" y="105.3">LA1260</text>
<text x="303.9" y="104.9">470K</text>
<text x="323.3" y="104.9">2K2</text>
<text x="347.3" y="103.6">47nF</text>
<text x="395.8" y="105.1">LA3361</text>
<text x="161.9" y="108.9">R16</text>
<text x="162.9" y="112.4">330</text>
<text x="344.6" y="113">C11</text>
<text x="12.4" y="117.3">Antenna M3</text>
<text x="12.4" y="114">U4</text>
<text x="45.9" y="118.7">X1</text>
<text x="107.3" y="119.4">U15</text>
<text x="146.1" y="119.4">R4</text>
<text x="190.5" y="118.7">X2</text>
<text x="209.9" y="118.7">X3</text>
<text x="344.6" y="116.2">10uF</text>
<text x="45.2" y="121.8">BPF 87108</text>
<text x="107.3" y="122.6">SFEC107</text>
<text x="146.1" y="122.6">4K7</text>
<text x="189.9" y="121.8">CFU10.7</text>
<text x="209.3" y="121.8">CFU10.7</text>
<text x="292.5" y="123.3">1uF</text>
<text x="292.5" y="120.1">C6</text>
<text x="405.4" y="123.5">U11</text>
<text x="234.5" y="131.8">47NF</text>
<text x="235.1" y="128.3">C9</text>
<text x="252.2" y="131.5">47NF</text>
<text x="252.2" y="128.3">C10</text>
<text x="268.3" y="130.1">LED2</text>
<text x="320.7" y="131.5">C945</text>
<text x="320.7" y="128.3">Q2</text>
<text x="365.6" y="130.1">C16</text>
<text x="390" y="131.4">Stereo</text>
<text x="390" y="128.3">LED1</text>
<text x="405.4" y="126.7">Demod 10K</text>
<text x="96.4" y="137.7">CFU10.7</text>
<text x="97" y="134.6">X5</text>
<text x="115.8" y="137.7">CFU10.7</text>
<text x="116.4" y="134.6">X6</text>
<text x="268.3" y="133.2">Tuned</text>
<text x="364.9" y="137.1">680PF</text>
<text x="19.1" y="142.4">D2</text>
<text x="40.6" y="142.4">D3</text>
<text x="163.3" y="142.4">Q1</text>
<text x="266" y="140.7">R11</text>
<text x="286.5" y="143.8">100</text>
<text x="286.5" y="140.6">R9</text>
<text x="387.7" y="138.9">R10</text>
<text x="388.7" y="142.4">1K</text>
<text x="17.2" y="145.9">1N4148</text>
<text x="40.6" y="145.6">1N4148</text>
<text x="130.3" y="147.7">10nF</text>
<text x="134.6" y="144.2">C23</text>
<text x="163.3" y="145.6">S9018</text>
<text x="266.9" y="144.2">1K</text>
<text x="321.7" y="149.1">1K</text>
<text x="321.7" y="145.9">R8</text>
<text x="234.3" y="154.8">R12</text>
<text x="128.4" y="156.5">R6</text>
<text x="129.4" y="160.1">330</text>
<text x="141.6" y="160.1">C17</text>
<text x="161.9" y="161.8">R1</text>
<text x="235.2" y="158.3">6K8</text>
<text x="250.2" y="161.8">CR10.7</text>
<text x="252" y="156.5">X4</text>
<text x="298.6" y="161.8">U5</text>
<text x="140.9" y="167.1">10nF</text>
<text x="162.9" y="165.4">330</text>
<text x="220.2" y="167.7">C8</text>
<text x="285.8" y="164.2">IFT</text>
<text x="342.7" y="165.4">C15</text>
<text x="397.4" y="165.4">C30</text>
<text x="220.2" y="170.9">1uF</text>
<text x="330.4" y="168.9">R13</text>
<text x="330.7" y="172.4">4K7</text>
<text x="342" y="172.4">10nF</text>
<text x="396.7" y="172.4">10nF</text>
<text x="415.2" y="172.1">4K7</text>
<text x="415.2" y="168.8">R14</text>
<text x="251.9" y="188.3">R15</text>
<text x="252.8" y="191.8">100</text>
<text x="168.1" y="219.9">U14</text>
<text x="211.3" y="221.3">line L</text>
<text x="211.3" y="218.2">U6</text>
<text x="288.9" y="219.9">U9</text>
<text x="317.6" y="220">P1</text>
<text x="168.1" y="223.1">line R</text>
<text x="288.9" y="222.9">IFT</text>
<text x="317.6" y="223.1">Interface</text>
<text x="183.1" y="249.8">H3</text>
<text x="183.1" y="253">Amp -</text>
<text x="199" y="298.2">9-12VDC -(+)</text>
<text x="199" y="295.1">J2</text>
<text x="393.3" y="299">1uF</text>
<text x="393.4" y="295.9">C20</text>
<text x="287.1" y="310">(+) SPK L (-)</text>
<text x="295.4" y="306.4">KF2</text>
<text x="314.5" y="310.2">470uF</text>
<text x="314.5" y="307.1">C18</text>
<text x="365.1" y="315.2">C28</text>
<text x="365.1" y="318.5">100uF</text>
<text x="372.7" y="318.8">C27</text>
<text x="372.8" y="322.3">100uF</text>
<text x="335.1" y="329">150nF</text>
<text x="335.1" y="325.8">C21</text>
<text x="401.1" y="347">U13</text>
<text x="230.7" y="349.6">VOLUME</text>
<text x="401.1" y="350">KA2206</text>
<text x="297.2" y="371.6">KF1</text>
<text x="297.2" y="374.8">(+) SPK R (-)470uF</text>
<text x="314.5" y="372.3">C29</text>
<text x="365.6" y="377">C26</text>
<text x="363.1" y="380.6">100uF</text>
<text x="386.8" y="380.6">C25</text>
<text x="400.9" y="380.6">C24</text>
<text x="214.9" y="385.8">D4</text>
<text x="335.1" y="387.6">C19</text>
<text x="384.3" y="384.1">100uF</text>
<text x="398.4" y="384.1">100uF</text>
<text x="209.4" y="391.1">1N4001</text>
<text x="335.1" y="390.8">150nF</text>
<text x="393.3" y="413.7">1uF</text>
<text x="393.3" y="410.5">C22</text>
</g>
<g font-size="3.2" fill="#00f">
<text x="310" y="10.4">1</text>
<text x="310" y="13.9">2</text>
<text x="313.5" y="12.1">1</text>
<text x="313.5" y="15.7">2</text>
<text x="64.6" y="80.6" transform="rotate(-90 64.6 80.6)">ANT</text>
<text x="68.1" y="80.6" transform="rotate(-90 68.1 80.6)">B+</text>
<text x="71.6" y="80.6" transform="rotate(-90 71.6 80.6)">OUT</text>
<text x="75.1" y="80.6" transform="rotate(-90 75.1 80.6)">GND</text>
<text x="78.7" y="80.6" transform="rotate(-90 78.7 80.6)">OSC</text>
<text x="82.2" y="80.6" transform="rotate(-90 82.2 80.6)">AFC</text>
<text x="63.1" y="85.1" transform="rotate(-90 63.1 85.1)">1</text>
<text x="66.7" y="85.1" transform="rotate(-90 66.7 85.1)">2</text>
<text x="70.2" y="85.1" transform="rotate(-90 70.2 85.1)">3</text>
<text x="73.7" y="85.1" transform="rotate(-90 73.7 85.1)">4</text>
<text x="77.3" y="85.1" transform="rotate(-90 77.3 85.1)">5</text>
<text x="80.8" y="85.1" transform="rotate(-90 80.8 85.1)">6</text>
<text x="241.3" y="88.3" transform="rotate(-90 241.3 88.3)">16</text>
<text x="244.8" y="88.3" transform="rotate(-90 244.8 88.3)">15</text>
<text x="248.4" y="88.3" transform="rotate(-90 248.4 88.3)">14</text>
<text x="251.9" y="88.3" transform="rotate(-90 251.9 88.3)">13</text>
<text x="255.4" y="88.3" transform="rotate(-90 255.4 88.3)">12</text>
<text x="258.9" y="88.3" transform="rotate(-90 258.9 88.3)">11</text>
<text x="262.5" y="88.3" transform="rotate(-90 262.5 88.3)">10</text>
<text x="266" y="88.3" transform="rotate(-90 266 88.3)">9</text>
<text x="366.5" y="88.3" transform="rotate(-90 366.5 88.3)">16</text>
<text x="370.1" y="88.3" transform="rotate(-90 370.1 88.3)">15</text>
<text x="373.6" y="88.3" transform="rotate(-90 373.6 88.3)">14</text>
<text x="377.1" y="88.3" transform="rotate(-90 377.1 88.3)">13</text>
<text x="380.6" y="88.3" transform="rotate(-90 380.6 88.3)">12</text>
<text x="384.2" y="88.3" transform="rotate(-90 384.2 88.3)">11</text>
<text x="387.7" y="88.3" transform="rotate(-90 387.7 88.3)">10</text>
<text x="391.2" y="88.3" transform="rotate(-90 391.2 88.3)">9</text>
<text x="242.7" y="94.8" transform="rotate(-90 242.7 94.8)">16</text>
<text x="246.2" y="94.8" transform="rotate(-90 246.2 94.8)">15</text>
<text x="249.8" y="94.8" transform="rotate(-90 249.8 94.8)">14</text>
<text x="253.3" y="94.8" transform="rotate(-90 253.3 94.8)">13</text>
<text x="256.8" y="94.8" transform="rotate(-90 256.8 94.8)">12</text>
<text x="260.3" y="94.8" transform="rotate(-90 260.3 94.8)">11</text>
<text x="263.9" y="94.8" transform="rotate(-90 263.9 94.8)">10</text>
<text x="267.4" y="92.8" transform="rotate(-90 267.4 92.8)">9</text>
<text x="367.9" y="94.8" transform="rotate(-90 367.9 94.8)">16</text>
<text x="371.5" y="94.8" transform="rotate(-90 371.5 94.8)">15</text>
<text x="375" y="94.8" transform="rotate(-90 375 94.8)">14</text>
<text x="378.5" y="94.8" transform="rotate(-90 378.5 94.8)">13</text>
<text x="382.1" y="94.8" transform="rotate(-90 382.1 94.8)">12</text>
<text x="385.6" y="94.8" transform="rotate(-90 385.6 94.8)">11</text>
<text x="389.1" y="94.8" transform="rotate(-90 389.1 94.8)">10</text>
<text x="392.6" y="92.8" transform="rotate(-90 392.6 92.8)">9</text>
<text x="96.6" y="96.8">1</text>
<text x="96.6" y="100.3">2</text>
<text x="100.1" y="98.6">1</text>
<text x="96.6" y="103.9">3</text>
<text x="96.6" y="107.4">4</text>
<text x="100.1" y="102.1">2</text>
<text x="100.1" y="105.6">3</text>
<text x="195.5" y="107.4">1</text>
<text x="208.1" y="107.4">3</text>
<text x="96.6" y="110.9">5</text>
<text x="100.1" y="109.1">4</text>
<text x="100.1" y="112.7">5</text>
<text x="200" y="108.8">1</text>
<text x="203.7" y="108.8">3</text>
<text x="242.7" y="110.6" transform="rotate(-90 242.7 110.6)">1</text>
<text x="246.2" y="110.6" transform="rotate(-90 246.2 110.6)">2</text>
<text x="249.8" y="110.6" transform="rotate(-90 249.8 110.6)">3</text>
<text x="253.3" y="110.6" transform="rotate(-90 253.3 110.6)">4</text>
<text x="256.8" y="110.6" transform="rotate(-90 256.8 110.6)">5</text>
<text x="260.3" y="110.6" transform="rotate(-90 260.3 110.6)">6</text>
<text x="263.9" y="110.6" transform="rotate(-90 263.9 110.6)">7</text>
<text x="267.4" y="110.6" transform="rotate(-90 267.4 110.6)">8</text>
<text x="367.9" y="110.6" transform="rotate(-90 367.9 110.6)">1</text>
<text x="371.5" y="110.6" transform="rotate(-90 371.5 110.6)">2</text>
<text x="375" y="110.6" transform="rotate(-90 375 110.6)">3</text>
<text x="378.5" y="110.6" transform="rotate(-90 378.5 110.6)">4</text>
<text x="382.1" y="110.6" transform="rotate(-90 382.1 110.6)">5</text>
<text x="385.6" y="110.6" transform="rotate(-90 385.6 110.6)">6</text>
<text x="389.1" y="110.6" transform="rotate(-90 389.1 110.6)">7</text>
<text x="392.6" y="110.6" transform="rotate(-90 392.6 110.6)">8</text>
<text x="96.6" y="114.4">6</text>
<text x="100.1" y="116.2">6</text>
<text x="202.5" y="118.6" transform="rotate(-90 202.5 118.6)">2</text>
<text x="203.9" y="114.1" transform="rotate(-90 203.9 114.1)">2</text>
<text x="241.3" y="115" transform="rotate(-90 241.3 115)">1</text>
<text x="244.8" y="115" transform="rotate(-90 244.8 115)">2</text>
<text x="248.4" y="115" transform="rotate(-90 248.4 115)">3</text>
<text x="251.9" y="115" transform="rotate(-90 251.9 115)">4</text>
<text x="255.4" y="115" transform="rotate(-90 255.4 115)">5</text>
<text x="258.9" y="115" transform="rotate(-90 258.9 115)">6</text>
<text x="262.5" y="115" transform="rotate(-90 262.5 115)">7</text>
<text x="266" y="115" transform="rotate(-90 266 115)">8</text>
<text x="366.5" y="115" transform="rotate(-90 366.5 115)">1</text>
<text x="370.1" y="115" transform="rotate(-90 370.1 115)">2</text>
<text x="373.6" y="115" transform="rotate(-90 373.6 115)">3</text>
<text x="377.1" y="115" transform="rotate(-90 377.1 115)">4</text>
<text x="380.6" y="115" transform="rotate(-90 380.6 115)">5</text>
<text x="384.2" y="115" transform="rotate(-90 384.2 115)">6</text>
<text x="387.7" y="115" transform="rotate(-90 387.7 115)">7</text>
<text x="391.2" y="115" transform="rotate(-90 391.2 115)">8</text>
<text x="19.4" y="125">1</text>
<text x="14.9" y="126.4">1</text>
<text x="102.1" y="126.8">1</text>
<text x="106.5" y="128.2">1</text>
<text x="110.2" y="128.2">3</text>
<text x="114.7" y="126.8">3</text>
<text x="109" y="138" transform="rotate(-90 109 138)">2</text>
<text x="110.4" y="133.5" transform="rotate(-90 110.4 133.5)">2</text>
<text x="280.2" y="172.6">2</text>
<text x="280.2" y="169.1">3</text>
<text x="284.7" y="170.5">3</text>
<text x="295.4" y="170.5">4</text>
<text x="299.9" y="169.1">4</text>
<text x="280.2" y="176.2">1</text>
<text x="284.7" y="177.6">1</text>
<text x="284.7" y="174.1">2</text>
<text x="295.4" y="177.6">6</text>
<text x="299.9" y="176.2">6</text>
<text x="283.7" y="227.3">1</text>
<text x="169" y="233.4" transform="rotate(-90 169 233.4)">1</text>
<text x="170.7" y="229.9" transform="rotate(-90 170.7 229.9)">1</text>
<text x="172.5" y="233.4" transform="rotate(-90 172.5 233.4)">2</text>
<text x="174.3" y="229.9" transform="rotate(-90 174.3 229.9)">2</text>
<text x="211.3" y="231.6" transform="rotate(-90 211.3 231.6)">1</text>
<text x="213.1" y="228.1" transform="rotate(-90 213.1 228.1)">1</text>
<text x="214.8" y="231.6" transform="rotate(-90 214.8 231.6)">2</text>
<text x="216.6" y="228.1" transform="rotate(-90 216.6 228.1)">2</text>
<text x="296.3" y="230.9">6</text>
<text x="283.7" y="234.4">2</text>
<text x="296.3" y="237.9">4</text>
<text x="283.7" y="241.4">3</text>
<text x="290.7" y="247.3" transform="rotate(-90 290.7 247.3)">8</text>
<text x="177.7" y="257.3">1</text>
<text x="190.7" y="257.3">2</text>
<text x="177.7" y="260.8">3</text>
<text x="181.2" y="262.6">3</text>
<text x="181.2" y="259.1">1</text>
<text x="187.2" y="262.6">4</text>
<text x="187.2" y="259.1">2</text>
<text x="190.7" y="260.8">4</text>
<text x="177.7" y="264.4">5</text>
<text x="181.2" y="266.1">5</text>
<text x="187.8" y="265.8">6</text>
<text x="190.5" y="264.4">6</text>
<text x="295.4" y="315.2">1</text>
<text x="299.9" y="313.8">1</text>
<text x="295.4" y="322.2">2</text>
<text x="299.9" y="320.8">2</text>
<text x="297.1" y="380.4">1</text>
<text x="301.6" y="379">1</text>
<text x="297.1" y="387.5">2</text>
<text x="301.6" y="386.1">2</text>
</g>
<g font-size="3.2">
<text x="315.5" y="232.3">6</text>
<text x="315.5" y="228.7">7</text>
<text x="315.5" y="239.3">4</text>
<text x="315.5" y="235.8">5</text>
<text x="315.5" y="242.9">3</text>
<text x="315.5" y="249.9">1</text>
<text x="315.5" y="246.4">2</text>
</g>
<g font-size="3.2" fill="#8d2323">
<text x="347.1" y="326.1" transform="rotate(-90 347.1 326.1)">12</text>
<text x="354.2" y="326.1" transform="rotate(-90 354.2 326.1)">11</text>
<text x="361.2" y="326.1" transform="rotate(-90 361.2 326.1)">10</text>
<text x="371.8" y="326.1" transform="rotate(-90 371.8 326.1)">0</text>
<text x="382.4" y="326.1" transform="rotate(-90 382.4 326.1)">9</text>
<text x="389.5" y="326.1" transform="rotate(-90 389.5 326.1)">8</text>
<text x="396.5" y="326.1" transform="rotate(-90 396.5 326.1)">7</text>
<text x="348.5" y="335.9" transform="rotate(-90 348.5 335.9)">VCC</text>
<text x="362.7" y="335.6" transform="rotate(-90 362.7 335.6)">BS1</text>
<text x="383.8" y="335.5" transform="rotate(-90 383.8 335.5)">NF1</text>
<text x="390.9" y="335" transform="rotate(-90 390.9 335)">IN1</text>
<text x="355.6" y="338.1" transform="rotate(-90 355.6 338.1)">OUT1</text>
<text x="373.2" y="338.4" transform="rotate(-90 373.2 338.4)">FGND</text>
<text x="397.9" y="342.7" transform="rotate(-90 397.9 342.7)">PREGND</text>
<text x="348.5" y="362.4" transform="rotate(-90 348.5 362.4)">BTLOUT</text>
<text x="355.6" y="362.4" transform="rotate(-90 355.6 362.4)">OUT2</text>
<text x="362.7" y="362.4" transform="rotate(-90 362.7 362.4)">BS2</text>
<text x="373.2" y="362.4" transform="rotate(-90 373.2 362.4)">FGND</text>
<text x="383.8" y="362.4" transform="rotate(-90 383.8 362.4)">NF2</text>
<text x="390.9" y="362.4" transform="rotate(-90 390.9 362.4)">IN2</text>
<text x="397.9" y="362.4" transform="rotate(-90 397.9 362.4)">RR</text>
<text x="347.1" y="367.6" transform="rotate(-90 347.1 367.6)">1</text>
<text x="354.2" y="367.6" transform="rotate(-90 354.2 367.6)">2</text>
<text x="361.2" y="367.6" transform="rotate(-90 361.2 367.6)">3</text>
<text x="371.8" y="367.6" transform="rotate(-90 371.8 367.6)">0</text>
<text x="382.4" y="367.6" transform="rotate(-90 382.4 367.6)">4</text>
<text x="389.5" y="367.6" transform="rotate(-90 389.5 367.6)">5</text>
<text x="396.5" y="367.6" transform="rotate(-90 396.5 367.6)">6</text>
</g>
<g font-size="3.2" fill="#800">
<text x="226.5" y="350.8">IN_L</text>
<text x="225.9" y="361.7">3</text>
<text x="226.5" y="368.4">IN_R</text>
<text x="225.9" y="379.4">6</text>
<text x="227.3" y="386.1">7</text>
<text x="227.3" y="393.5">8</text>
</g>
<g font-size="2.5" fill="#00f">
<text x="290.7" y="164.2" transform="rotate(-90 290.7 164.2)">7</text>
<text x="292.1" y="179.4" transform="rotate(-90 292.1 179.4)">GND GND</text>
<text x="290.7" y="183.4" transform="rotate(-90 290.7 183.4)">8</text>
</g>
<text font-size="2.5" fill="#a00000" x="285.8" y="238.3">1</text>
<g font-size="2.5" fill="#800">
<text x="236.7" y="355.4">2</text>
<text x="236.7" y="373">5</text>
</g>
<g font-size="2.1" fill="#a54b4b">
<text x="250.9" y="25.9">3</text>
<text x="266.3" y="25.9">1</text>
<text x="258.6" y="38.5" transform="rotate(-90 258.6 38.5)">2</text>
<text x="158.1" y="134.2" transform="rotate(-90 158.1 134.2)">3</text>
<text x="146.8" y="140.6">2</text>
<text x="158.1" y="149.7" transform="rotate(-90 158.1 149.7)">1</text>
</g>
</svg>
